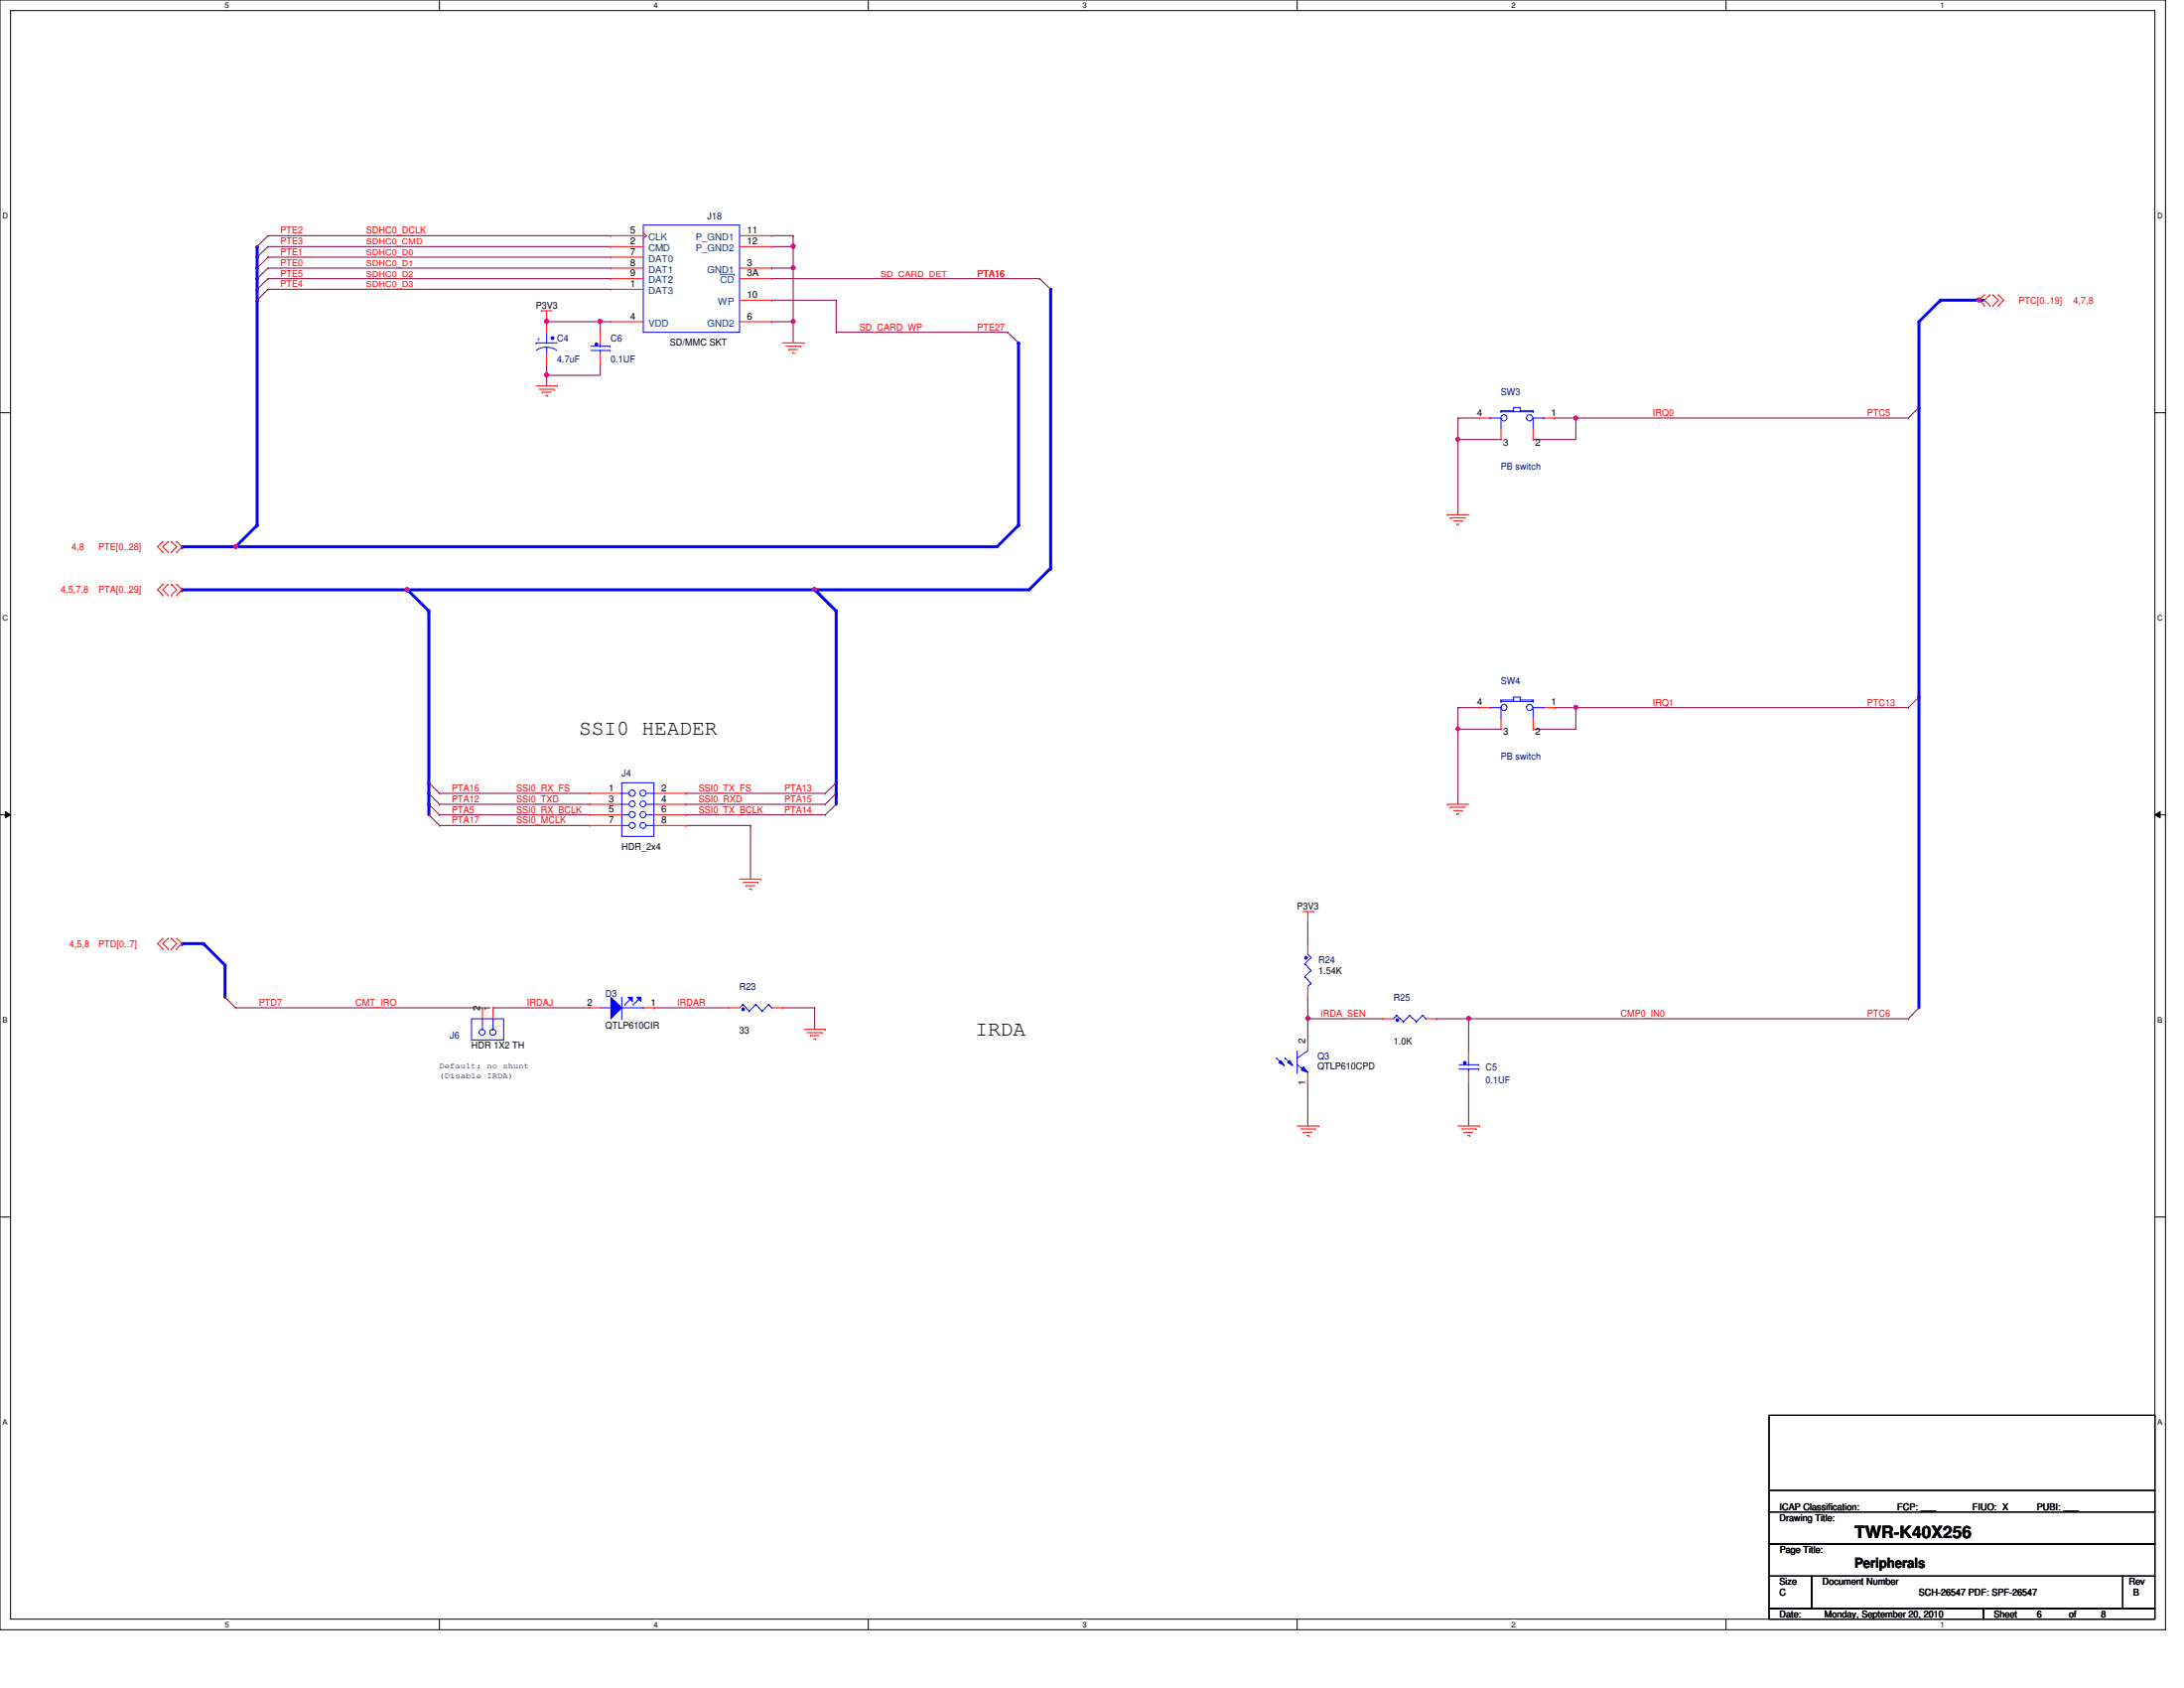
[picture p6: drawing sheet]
<svg xmlns="http://www.w3.org/2000/svg" width="279mm" height="216mm" viewBox="0 0 279 216" stroke-linecap="round" stroke-linejoin="round" font-family="sans-serif">
<path d="M0 0h277v208.4h-277zM1.4 1.4h274.3v205.7h-274.3z" fill="none" stroke="#000" stroke-width=".13"/>
<g fill="#fff">
<path d="M28.8 .1h.5v1.1h-.5z"/>
<path d="M28.8 207.2h.5v1.1h-.5z"/>
</g>
<path d="M56.2 0v1.4M56.2 207.1v1.3" fill="none" stroke="#000" stroke-width=".13"/>
<g fill="#fff">
<path d="M83.7 .1h.5v1.1h-.5z"/>
<path d="M83.7 207.2h.5v1.1h-.5z"/>
</g>
<path d="M111.1 0v1.4M111.1 207.1v1.3" fill="none" stroke="#000" stroke-width=".13"/>
<g fill="#fff">
<path d="M138.5 .1h.6v1.1h-.6z"/>
<path d="M138.5 207.2h.6v1.1h-.6z"/>
</g>
<path d="M165.9 0v1.4M165.9 207.1v1.3" fill="none" stroke="#000" stroke-width=".13"/>
<g fill="#fff">
<path d="M193.4 .1h.5v1.1h-.5z"/>
<path d="M193.4 207.2h.5v1.1h-.5z"/>
</g>
<path d="M220.8 0v1.4M220.8 207.1v1.3" fill="none" stroke="#000" stroke-width=".13"/>
<g fill="#fff">
<path d="M248.2 .1h.6v1.1h-.6z"/>
<path d="M248.2 207.2h.6v1.1h-.6z"/>
<path d="M.3 27.1h.8v1.1h-.8z"/>
<path d="M276 27.1h.7v1.1h-.7z"/>
<path d="M.3 78.5h.8v1.1h-.8z"/>
<path d="M276 78.5h.7v1.1h-.7z"/>
</g>
<path d="M0 52.8h1.4M275.7 52.8h1.3" fill="none" stroke="#000" stroke-width=".13"/>
<g fill="#fff">
<path d="M.3 129.9h.7v1.1h-.7z"/>
<path d="M276 129.9h.6v1.1h-.6z"/>
</g>
<path d="M0 104.2h1.4M.7 103.8l.7 .4-.7 .4zM275.7 104.2l.7-.4v.8zM275.7 104.2h1.3" fill="none" stroke="#000" stroke-width=".13"/>
<path d="M.7 103.8l.7 .4-.7 .4zM275.7 104.2l.7-.4v.8z" fill="#000"/>
<g fill="#fff">
<path d="M.3 181.4h.7v1.1h-.7z"/>
<path d="M276 181.4h.6v1.1h-.6z"/>
</g>
<path d="M0 155.7h1.4M275.7 155.7h1.3" fill="none" stroke="#000" stroke-width=".13"/>
<path d="M201.6 53.5h.1M201.6 53.5h42.5" fill="none" stroke="#800040" stroke-width=".13"/>
<circle cx="201.6" cy="53.5" r=".26" fill="#f0f"/>
<circle cx="201.6" cy="53.5" r=".26" fill="none" stroke="#f0f" stroke-width=".13"/>
<path d="M186.5 56.2h.1M186.5 56.2v9.6M196.1 56.2h.1M201.6 53.5h.1M201.6 53.5v2.7h-5.5" fill="none" stroke="#800040" stroke-width=".13"/>
<path d="M186.3 56h.4v.2v.2h-.2h-.2z" fill-rule="evenodd" fill="#f0f"/>
<path d="M186.3 56h.4v.2v.2h-.2h-.2z" fill="none" stroke="#f0f" stroke-width=".13"/>
<path d="M186.5 53.5h.1M186.5 53.5h2.8M198.9 53.5h.1M198.9 53.5h2.7M186.5 93.3h.1M186.5 93.3v9.6M196.1 93.3h.1M198.9 90.5h.1M198.9 90.5h2.7M201.6 90.5h.1M201.6 90.5v2.8h-5.5" fill="none" stroke="#800040" stroke-width=".13"/>
<path d="M186.3 93h.2l.2 .1v.3l-.2 .1-.2-.1z" fill-rule="evenodd" fill="#f0f"/>
<path d="M186.3 93h.2l.2 .1v.3l-.2 .1-.2-.1z" fill="none" stroke="#f0f" stroke-width=".13"/>
<path d="M186.5 90.5h.1M186.5 90.5h2.8M201.6 90.5h.1M201.6 90.5h42.5" fill="none" stroke="#800040" stroke-width=".13"/>
<circle cx="201.6" cy="90.5" r=".25" fill="#f0f"/>
<circle cx="201.6" cy="90.5" r=".25" fill="none" stroke="#f0f" stroke-width=".13"/>
<g fill="none" stroke="#800040" stroke-width=".13">
<path d="M34.3 32.9h.1M34.3 37h.1M34.3 32.9h43.8M34.3 37h43.8M69.9 46.6h.1M69.9 48h.1M69.9 46.6v2.8M186.5 56.2h.1M186.5 53.5h.1M186.5 56.2h5.5M186.5 53.5v2.7M186.5 93.3h.1"/>
<path d="M186.5 90.5h.1M186.5 90.5v2.8M186.5 93.3h5.5"/>
</g>
<path d="M69.7 47.8l.2-.1 .2 .1v.3l-.2 .1-.2-.1z" fill-rule="evenodd" fill="#f0f"/>
<path d="M69.7 47.8l.2-.1 .2 .1v.3l-.2 .1-.2-.1z" fill="none" stroke="#f0f" stroke-width=".13"/>
<path d="M34.3 31.5h.1M34.3 31.5h43.8M76.8 41.1h.1M76.8 41.1h1.3" fill="none" stroke="#800040" stroke-width=".13"/>
<path d="M76.6 40.9h.2l.2 .1-.1 .3-.1 .1-.2-.1z" fill-rule="evenodd" fill="#f0f"/>
<path d="M76.6 40.9h.2l.2 .1-.1 .3-.1 .1-.2-.1z" fill="none" stroke="#f0f" stroke-width=".13"/>
<path d="M34.3 34.3h.1M34.3 34.3h43.8M69.9 48h.1M69.9 41.1h.1M69.9 41.1h6.9M76.8 46.6h.1M76.8 41.1h.1M76.8 41.1v1.4M76.8 46.6v1.4h-6.9" fill="none" stroke="#800040" stroke-width=".13"/>
<path d="M69.7 40.9h.2l.2 .1v.3l-.2 .1-.2-.1z" fill-rule="evenodd" fill="#f0f"/>
<path d="M69.7 40.9h.2l.2 .1v.3l-.2 .1-.2-.1z" fill="none" stroke="#f0f" stroke-width=".13"/>
<path d="M32.9 67.2l-2.8 2.7" fill="none" stroke="#00f" stroke-width=".38"/>
<circle cx="32.9" cy="67.2" r=".19" fill="#00f"/>
<path d="M23.3 69.9h6.8" fill="none" stroke="#00f" stroke-width=".38"/>
<circle cx="23.3" cy="69.9" r=".19" fill="#00f"/>
<path d="M32.9 38.4v28.8" fill="none" stroke="#00f" stroke-width=".38"/>
<circle cx="32.9" cy="38.4" r=".19" fill="#00f"/>
<g fill="none" stroke="#800040" stroke-width=".13">
<path d="M34.3 30.1h.1M34.3 35.6h.1M34.3 30.1h43.8M34.3 35.6h43.8M98.7 38.4h.1M98.7 34.3h.1M98.7 31.5h.1M98.7 38.4h8.3M98.7 34.3h2.8M98.7 31.5h2.8M101.5 34.3h.1M101.5 34.3v9.6"/>
<path d="M107 38.4h.1M107 38.4v4.1M98.7 41.1h.1M98.7 41.1h2.8M101.5 41.1h.1M107 42.5h.1M107 42.5h21.9"/>
</g>
<circle cx="101.5" cy="41.1" r=".26" fill="#f0f"/>
<circle cx="101.5" cy="41.1" r=".26" fill="none" stroke="#f0f" stroke-width=".13"/>
<circle cx="101.5" cy="34.2" r=".26" fill="#f0f"/>
<circle cx="101.5" cy="34.2" r=".26" fill="none" stroke="#f0f" stroke-width=".13"/>
<g fill="none" stroke="#800040" stroke-width=".13">
<path d="M98.7 30.1h.1M98.7 30.1h2.8M101.5 30.1h.1M101.5 30.1v1.4M167.3 117.9h.1M167.3 117.9v2.8M30.1 128.9h.1M30.1 128.9h31.6M83.7 128.9h.1M83.7 128.9h9.6M100.1 128.9h.1M100.1 128.9h4.1"/>
<path d="M104.2 128.9h.1M104.2 128.9v2.8M167.3 127.6h.1M167.3 130.3h.1M167.3 127.6v5.4M183.8 130.3h.1M183.8 130.3h4.1"/>
</g>
<circle cx="167.3" cy="130.3" r=".26" fill="#f0f"/>
<circle cx="167.3" cy="130.3" r=".26" fill="none" stroke="#f0f" stroke-width=".13"/>
<path d="M167.3 130.3h.1M167.3 130.3h9.6M187.9 130.3h.1M187.9 130.3h56.2" fill="none" stroke="#800040" stroke-width=".13"/>
<circle cx="187.9" cy="130.3" r=".26" fill="#f0f"/>
<circle cx="187.9" cy="130.3" r=".26" fill="none" stroke="#f0f" stroke-width=".13"/>
<path d="M63.1 128.9h.1M63.1 128.9h12.3M187.9 138.5h.1M187.9 138.5v5.5" fill="none" stroke="#800040" stroke-width=".13"/>
<path d="M130.3 67.2l-2.7 2.7" fill="none" stroke="#00f" stroke-width=".38"/>
<circle cx="130.3" cy="67.2" r=".19" fill="#00f"/>
<path d="M130.3 43.9v23.3" fill="none" stroke="#00f" stroke-width=".38"/>
<circle cx="130.3" cy="43.9" r=".19" fill="#00f"/>
<path d="M30.1 69.9h97.5" fill="none" stroke="#00f" stroke-width=".38"/>
<circle cx="30.1" cy="69.9" r=".19" fill="#00f"/>
<circle cx="30.1" cy="69.9" r=".25" fill="#f0f"/>
<circle cx="30.1" cy="69.9" r=".25" fill="none" stroke="#f0f" stroke-width=".13"/>
<path d="M134.4 72.7l-2.7 2.7" fill="none" stroke="#00f" stroke-width=".38"/>
<circle cx="134.4" cy="72.7" r=".19" fill="#00f"/>
<path d="M104.2 75.4h27.5" fill="none" stroke="#00f" stroke-width=".38"/>
<circle cx="104.2" cy="75.4" r=".19" fill="#00f"/>
<path d="M104 75.2l.2-.1 .2 .2v.3h-.2h-.2z" fill-rule="evenodd" fill="#f0f"/>
<path d="M104 75.2l.2-.1 .2 .2v.3h-.2h-.2z" fill="none" stroke="#f0f" stroke-width=".13"/>
<path d="M52.1 75.4l2.8 2.7" fill="none" stroke="#00f" stroke-width=".38"/>
<circle cx="52.1" cy="75.4" r=".19" fill="#00f"/>
<path d="M54.9 78.1v22" fill="none" stroke="#00f" stroke-width=".38"/>
<circle cx="54.9" cy="78.1" r=".19" fill="#00f"/>
<path d="M104.2 75.4l2.8 2.7" fill="none" stroke="#00f" stroke-width=".38"/>
<circle cx="104.2" cy="75.4" r=".19" fill="#00f"/>
<path d="M107 78.1v22" fill="none" stroke="#00f" stroke-width=".38"/>
<circle cx="107" cy="78.1" r=".19" fill="#00f"/>
<path d="M107 100.1v1.4" fill="none" stroke="#00f" stroke-width=".38"/>
<circle cx="107" cy="100.1" r=".19" fill="#00f"/>
<path d="M107 101.5v1.4" fill="none" stroke="#00f" stroke-width=".38"/>
<circle cx="107" cy="101.5" r=".19" fill="#00f"/>
<path d="M54.9 102.9v1.3" fill="none" stroke="#00f" stroke-width=".38"/>
<circle cx="54.9" cy="102.9" r=".19" fill="#00f"/>
<path d="M54.9 100.1v1.4" fill="none" stroke="#00f" stroke-width=".38"/>
<circle cx="54.9" cy="100.1" r=".19" fill="#00f"/>
<g fill="none" stroke="#800040" stroke-width=".13">
<path d="M56.2 101.5h.1M56.2 102.9h.1M56.2 105.6h.1M56.2 101.5h19.2M56.2 102.9h19.2M56.2 105.6h19.2M87.8 101.5h.1M87.8 102.9h.1M87.8 104.2h.1M87.8 105.6h.1M87.8 101.5h17.8M87.8 102.9h17.8"/>
<path d="M87.8 105.6h8.2M87.8 104.2h17.8M96 105.6h.1M96 105.6v6.8"/>
</g>
<path d="M52.1 75.4h52.1" fill="none" stroke="#00f" stroke-width=".38"/>
<circle cx="52.1" cy="75.4" r=".19" fill="#00f"/>
<circle cx="52.1" cy="75.4" r=".26" fill="#f0f"/>
<circle cx="52.1" cy="75.4" r=".26" fill="none" stroke="#f0f" stroke-width=".13"/>
<path d="M134.4 37v35.7" fill="none" stroke="#00f" stroke-width=".38"/>
<circle cx="134.4" cy="37" r=".19" fill="#00f"/>
<path d="M23.3 75.4h28.8" fill="none" stroke="#00f" stroke-width=".38"/>
<circle cx="23.3" cy="75.4" r=".19" fill="#00f"/>
<path d="M32.9 31.5v1.4" fill="none" stroke="#00f" stroke-width=".38"/>
<circle cx="32.9" cy="31.5" r=".19" fill="#00f"/>
<path d="M32.9 32.9v1.4" fill="none" stroke="#00f" stroke-width=".38"/>
<circle cx="32.9" cy="32.9" r=".19" fill="#00f"/>
<path d="M32.9 34.3v1.3" fill="none" stroke="#00f" stroke-width=".38"/>
<circle cx="32.9" cy="34.3" r=".19" fill="#00f"/>
<path d="M32.9 35.6v1.4" fill="none" stroke="#00f" stroke-width=".38"/>
<circle cx="32.9" cy="35.6" r=".19" fill="#00f"/>
<path d="M32.9 37v1.4" fill="none" stroke="#00f" stroke-width=".38"/>
<circle cx="32.9" cy="37" r=".19" fill="#00f"/>
<path d="M101.5 31.5h.1M101.5 31.5v2.8" fill="none" stroke="#800040" stroke-width=".13"/>
<circle cx="101.5" cy="31.5" r=".26" fill="#f0f"/>
<circle cx="101.5" cy="31.5" r=".26" fill="none" stroke="#f0f" stroke-width=".13"/>
<path d="M98.7 35.6h.1M98.7 35.6h34.3" fill="none" stroke="#800040" stroke-width=".13"/>
<path d="M23.3 120.7h2.7" fill="none" stroke="#00f" stroke-width=".38"/>
<circle cx="23.3" cy="120.7" r=".19" fill="#00f"/>
<path d="M26 120.7l2.8 2.7" fill="none" stroke="#00f" stroke-width=".38"/>
<circle cx="26" cy="120.7" r=".19" fill="#00f"/>
<path d="M28.8 123.4v4.2" fill="none" stroke="#00f" stroke-width=".38"/>
<circle cx="28.8" cy="123.4" r=".19" fill="#00f"/>
<path d="M253.2 38.4h.5" fill="none" stroke="#00f" stroke-width=".38"/>
<circle cx="253.2" cy="38.4" r=".19" fill="#00f"/>
<circle cx="253.2" cy="38.4" r=".26" fill="#f0f"/>
<circle cx="253.2" cy="38.4" r=".26" fill="none" stroke="#f0f" stroke-width=".13"/>
<path d="M248.2 38.4h5" fill="none" stroke="#00f" stroke-width=".38"/>
<circle cx="248.2" cy="38.4" r=".19" fill="#00f"/>
<path d="M248.2 38.4l-2.7 2.7" fill="none" stroke="#00f" stroke-width=".38"/>
<circle cx="248.2" cy="38.4" r=".19" fill="#00f"/>
<path d="M245.5 41.1v11" fill="none" stroke="#00f" stroke-width=".38"/>
<circle cx="245.5" cy="41.1" r=".19" fill="#00f"/>
<path d="M245.5 89.2v39.7" fill="none" stroke="#00f" stroke-width=".38"/>
<circle cx="245.5" cy="89.2" r=".19" fill="#00f"/>
<path d="M245.5 52.1v37.1" fill="none" stroke="#00f" stroke-width=".38"/>
<circle cx="245.5" cy="52.1" r=".19" fill="#00f"/>
<path d="M56.2 104.2h.1M56.2 104.2h19.2M167.3 138.5h.1M167.3 138.5v5.5M187.9 130.3h.1M187.9 130.3v4.1" fill="none" stroke="#800040" stroke-width=".13"/>
<path d="M54.9 101.5v1.4" fill="none" stroke="#00f" stroke-width=".38"/>
<circle cx="54.9" cy="101.5" r=".19" fill="#00f"/>
<g fill="none" stroke="#f00" stroke-width=".13">
<path d="M69.3 39.8h.1M69.3 39.8h1.3M69.9 39.8v1.3M78.1 37h.1M78.1 31.5h.1M78.1 30.1h.1M78.1 32.9h.1M78.1 34.3h.1M78.1 35.6h.1M78.1 30.1h4.2M78.1 31.5h4.2M78.1 35.6h4.2"/>
<path d="M78.1 37h4.2M78.1 34.3h4.2M78.1 32.9h4.2M82.3 30.5h.1M82.3 29.8l.4 .3M82.7 30.1h.1M82.7 30.1l-.4 .4M94.6 30.1h4.1M94.6 31.5h4.1M94.6 38.4h4.1M94.6 35.6h4.1M94.6 34.3h4.1"/>
<path d="M98.7 30.1h.1M98.7 31.5h.1M98.7 38.4h.1M98.7 35.6h.1M98.7 34.3h.1M253.9 37.7h.1M253.9 39.1h.1M253.9 37.7l-.7 .7 .7 .7M254.6 39.1h.1M254.6 37.7h.1M254.6 37.7l-.7 .7 .7 .7M255 39.1h.1"/>
<path d="M255 37.7h.1M255 37.7l.7 .7-.7 .7M255.7 37.7h.1M255.7 39.1h.1M255.7 37.7l.6 .7-.6 .7M68.6 49.4h2.7M69 49.8h1.9M69.4 50.2h.1M69.4 50.2h1.1M69.8 50.6h.3M69.9 41.1h.1M70.1 50.6h.1"/>
<path d="M70.9 49.8h.1M71.3 49.4h.1M78.1 41.1h.1M78.1 41.1h4.2M94.6 41.1h4.1M98.7 41.1h.1M100.1 43.9h2.8M100.5 44.3h1.9M100.9 44.7h.1M100.9 44.7h1.1M101.3 45.1h.3M101.6 45.1h.1"/>
<path d="M102.4 44.3h.1M102.9 43.9h.1M20.8 69.3h.1M20.8 70.6h.1M20.8 74.7h.1M20.8 76.1h.1M20.8 69.3l-.6 .6 .6 .7M20.8 74.7l-.6 .7 .6 .7M21.5 70.6h.1M21.5 69.3h.1M21.5 76.1h.1M21.5 74.7h.1"/>
<path d="M21.5 69.3l-.7 .6 .7 .7M21.5 74.7l-.7 .7 .7 .7M21.9 70.6h.1M21.9 69.3h.1M21.9 76.1h.1M21.9 74.7h.1M21.9 69.3l.7 .6-.7 .7M21.9 74.7l.7 .7-.7 .7M22.6 69.3h.1M22.6 70.6h.1M22.6 74.7h.1M22.6 76.1h.1"/>
<path d="M22.6 69.3l.7 .6-.7 .7M22.6 74.7l.7 .7-.7 .7M185.2 65.8h.1M185.2 65.8h2.7M185.5 66.3h.1M185.5 66.3h2M186 66.6h1.1M186.4 67.1h.1M186.4 67.1h.2M187.1 66.6h.1M189.3 90.5h.1M189.3 90.5h1.3"/>
<path d="M192 93.3h.1M192 91.9v1.4M196.1 93.3h.1M196.1 91.9v1.4M197.5 90.5h1.4M198.9 90.5h.1M94.6 112.4h2.8M95 112.9h1.9M95.5 113.3h.1M95.5 113.3h1.1M95.8 113.7h.3M96.1 113.7h.1"/>
<path d="M96.9 112.9h.1M97.4 112.4h.1M166.6 116.6h1.4M167.3 117.9h.1M167.3 116.6v1.3M168 116.6h.1M185.2 102.9h.1M185.2 102.9h2.7M185.5 103.3h.1M185.5 103.3h2M186 103.7h1.1M186.4 104.1h.1"/>
<path d="M186.4 104.1h.2M187.1 103.7h.1M20.8 120h.1M20.8 121.4h.1M20.8 120l-.6 .7 .6 .7M21.5 121.4h.1M21.5 120h.1M21.5 120l-.7 .7 .7 .7M21.9 121.4h.1M21.9 120h.1M21.9 120l.7 .7-.7 .7M22.6 120h.1"/>
<path d="M22.6 121.4h.1M22.6 120l.7 .7-.7 .7M102.9 131.7h2.7M103.3 132.1h1.9M103.7 132.5h.1M103.7 132.5h1.1M104.1 132.9h.3M104.4 132.9h.1M105.2 132.1h.1M105.6 131.7h.1M165.9 144h2.8M166.4 144.4h1.9"/>
<path d="M166.8 144.8h.1M166.8 144.8h1.1M167.2 145.2h.3M167.5 145.2h.1M168.3 144.4h.1M168.7 144h.1M186.5 144h2.8M186.9 144.4h1.9M187.3 144.8h.1M187.3 144.8h1.1M187.7 145.2h.3M188 145.2h.1"/>
<path d="M188.8 144.4h.1M189.3 144h.1"/>
</g>
<g fill="none" stroke="#800040" stroke-width=".13">
<path d="M32.9 31.5h.1M32.9 32.9h.1M32.9 34.3h.1M32.9 35.6h.1M32.9 37h.1M32.9 38.4h.1M34.3 30.1l-1.4 1.4M34.3 31.5l-1.4 1.4M34.3 32.9l-1.4 1.4M34.3 34.3l-1.4 1.3M34.3 35.6l-1.4 1.4M34.3 37l-1.4 1.4"/>
<path d="M133 35.6h.1M133 35.6l1.4 1.4M128.9 42.5h.1M128.9 42.5l1.4 1.4M244.1 53.5h.1M245.5 52.1l-1.4 1.4M244.1 90.5h.1M245.5 89.2l-1.4 1.3M54.9 104.2h.1M54.9 101.5h.1M54.9 100.1h.1M54.9 102.9h.1"/>
<path d="M54.9 104.2l1.3 1.4M54.9 101.5l1.3 1.4M54.9 100.1l1.3 1.4M54.9 102.9l1.3 1.3M105.6 101.5h.1M105.6 102.9h.1M105.6 104.2h.1M107 100.1l-1.4 1.4M107 101.5l-1.4 1.4M107 102.9l-1.4 1.3M28.8 127.6h.1M28.8 127.6l1.3 1.3"/>
<path d="M244.1 130.3h.1M245.5 128.9l-1.4 1.4"/>
</g>
<path d="M226.3 193.4h49.4v4.1h-49.4zM226.3 197.5h49.4v4.1h-49.4zM226.3 181h49.4v12.4h-49.4zM226.3 190.6h49.4M275.7 190.6h.1M226.3 201.6h5.5v4.1h-5.5zM226.3 205.7h27.4v1.4h-27.4zM231.8 201.6h39.8v4.1h-39.8zM253.7 205.7h22v1.4h-22zM271.6 201.6h4.1v4.1h-4.1z" fill="none" stroke="#000" stroke-width=".13"/>
<g fill="none" stroke="#00f" stroke-width=".13">
<path d="M82.3 28.8h12.3v13.7h-12.3zM68.6 43.9h.1M68.6 43.9h2.7M69.9 45.3h.1M69.9 43.9h.1M69.9 44.4a2.12 2.12 0 0 0-1.3 .4M69.9 44.4a2.12 2.12 0 0 1 1.3 .4M69.9 42.5v1.4M69.9 44.4v.9M190.6 90.5h.1M190.6 90.5h1.4v1.4M192 89.7h.1"/>
<path d="M192 89.5h.1M192 89.7h4.1M192 89.5v.2M192 89.5h1.6M193.6 89.5h.1M193.6 89.2h.1M193.6 89.2v.3M193.6 89.2h.9M194.5 89.2h.1M194.5 89.5h.1M194.5 89.5h1.6M194.5 89.2v.3"/>
<path d="M196.1 89.5h.1M196.1 89.7h.1M196.1 89.5v.2M197.5 90.5h.1M197.5 90.5h-1.4v1.4"/>
<circle cx="192.4" cy="90.5" r=".39"/>
<circle cx="195.7" cy="90.5" r=".4"/>
</g>
<path d="M92.2 35.1h1.7M93.9 35.1h.1" fill="none" stroke="#004080" stroke-width=".13"/>
<path d="M70.5 43.1h.3v.3h-.1h-.2z" fill-rule="evenodd" fill="#00f"/>
<g fill="none" stroke="#00f" stroke-width=".13">
<path d="M70.5 43.1h.3v.3h-.1h-.2zM95 128.5h.1M95 128.5l-.4 .4M95 128.5l.8 .8M95.8 129.3h.1M96.7 128.5h.1M96.7 128.5l-.9 .8M96.7 128.5l.8 .8M97.5 129.3h.1M98.3 128.5h.1M98.3 128.5l-.8 .8M98.3 128.5l.4 .4"/>
<path d="M98.7 128.9h.1"/>
</g>
<path d="M69.9 41.1h.1M69.9 46.6h.1M69.9 41.1v1.4M69.9 45.3v1.3" fill="none" stroke="#f00" stroke-width=".13"/>
<path d="M94.9 129h.3v.2l-.1 .1-.2-.1z" fill-rule="evenodd" fill="#00f"/>
<g fill="none" stroke="#00f" stroke-width=".13">
<path d="M190.6 53.5h.1M190.6 53.5h1.4v1.4M192 52.7h.1M192 52.5h.1M192 52.7h4.1M192 52.5v.2M192 52.5h1.6M193.6 52.5h.1M193.6 52.1h.1M193.6 52.1v.4M193.6 52.1h.9M194.5 52.1h.1"/>
<path d="M194.5 52.5h.1M194.5 52.5h1.6M194.5 52.1v.4M196.1 52.5h.1M196.1 52.7h.1M196.1 52.5v.2M197.5 53.5h.1M197.5 53.5h-1.4v1.4M79.5 100.1h4.2v6.9h-4.2zM79.5 101.5h.1M79.5 102.9h.1M79.5 104.2h.1"/>
<path d="M79.5 105.6h.1M79.5 101.5h1M79.5 102.9h1M79.5 104.2h1M79.5 105.6h1M82.7 101.5h1M82.7 102.9h1M82.7 104.2h1M82.7 105.6h1M83.7 102.9h.1M83.7 101.5h.1M83.7 104.2h.1"/>
<path d="M83.7 105.6h.1M60.3 130.3h4.1v2.7h-4.1zM61.7 131.7h.1M61.7 130.3v1.4M63.1 131.7h.1M63.1 130.3v1.4M94.9 129h.3v.2l-.1 .1-.2-.1zM186.6 136.7h2.5M186.6 136.2h2.5M187.9 136.7h.1M187.9 136.7v.5M189.1 136.7h.1"/>
<path d="M189.1 136.2h.1"/>
<circle cx="192.4" cy="53.4" r=".39"/>
<circle cx="195.7" cy="53.4" r=".4"/>
<circle cx="80.9" cy="104.2" r=".4"/>
<circle cx="80.9" cy="101.4" r=".4"/>
<circle cx="80.9" cy="102.8" r=".39"/>
<circle cx="80.9" cy="105.6" r=".39"/>
<circle cx="82.2" cy="104.2" r=".39"/>
<circle cx="82.2" cy="101.4" r=".39"/>
<circle cx="82.3" cy="102.8" r=".38"/>
<circle cx="82.3" cy="105.6" r=".38"/>
<circle cx="61.7" cy="132" r=".38"/>
<circle cx="63.1" cy="132" r=".39"/>
</g>
<g fill="none" stroke="#f00" stroke-width=".13">
<path d="M189.3 53.5h.1M189.3 53.5h1.3M192 56.2h.1M192 54.9v1.3M196.1 56.2h.1M196.1 54.9v1.3M197.5 53.5h1.4M198.9 53.5h.1M75.4 101.5h.1M75.4 102.9h.1M75.4 104.2h.1M75.4 105.6h.1"/>
<path d="M75.4 101.5h4.1M75.4 102.9h4.1M75.4 104.2h4.1M75.4 105.6h4.1M83.7 101.5h4.1M83.7 102.9h4.1M83.7 104.2h4.1M83.7 105.6h4.1M87.8 101.5h.1M87.8 102.9h.1M87.8 104.2h.1M87.8 105.6h.1"/>
<path d="M61.7 128.9h.1M61.7 128.9v1.4M63.1 128.9h.1M63.1 128.9v1.4M93.3 128.9h.1M93.3 128.9h1.3M98.7 128.9h1.4M100.1 128.9h.1"/>
</g>
<path d="M187.3 135.8h.2v.3h-.1h-.1z" fill-rule="evenodd" fill="#00f"/>
<path d="M165.9 135.3h.1M165.9 137.2h.1M165.9 136.2l1.4 1M165.9 134.4v2.8M167.3 137.2h.1M167.3 134.4l-1.4 .9M187.3 135.8h.2v.3h-.1h-.1zM187.9 136.2h.1M187.9 135.8v.4" fill="none" stroke="#00f" stroke-width=".13"/>
<path d="M187.9 134.4h.1M187.9 138.5h.1M187.9 134.4v1.4M187.9 137.2v1.3" fill="none" stroke="#f00" stroke-width=".13"/>
<path d="M166.8 136.4l.5 .8-.8-.3z" fill="#00f"/>
<path d="M163.3 135.3h.1M163.3 135.3l.9 .9M164.4 135.3h.1M164.4 135.3l.9 .9M166.8 136.4l.5 .8-.8-.3z" fill="none" stroke="#00f" stroke-width=".13"/>
<path d="M163.6 135.9l.3-.3 .4 .7z" fill="#00f"/>
<path d="M163.6 135.9l.3-.3 .4 .7z" fill="none" stroke="#00f" stroke-width=".13"/>
<path d="M164.7 135.9l.3-.3 .4 .7z" fill="#00f"/>
<path d="M164.7 135.9l.3-.3 .4 .7z" fill="none" stroke="#00f" stroke-width=".13"/>
<path d="M167.3 138.5h.1M167.3 133h.1M167.3 133v1.4M167.3 137.2v1.3" fill="none" stroke="#f00" stroke-width=".13"/>
<path d="M78.1 127.6l1.4 1.3-1.4 1.4z" fill="#00f"/>
<path d="M78.1 127.6l1.4 1.3-1.4 1.4z" fill="none" stroke="#00f" stroke-width=".13"/>
<path d="M80.3 127.6h.6v.5z" fill="#00f"/>
<path d="M80.3 127.6h.6v.5z" fill="none" stroke="#00f" stroke-width=".13"/>
<path d="M81.4 127.6h.6v.5z" fill="#00f"/>
<g fill="none" stroke="#00f" stroke-width=".13">
<path d="M76.8 128.9h1.3M78.1 128.9h.1M79.5 130.3h.1M79.5 127.6v2.7M79.5 128.9h2.8M80 128.5h.1M80.6 127.8l-.6 .7M81 128.5h.1M81.4 127.6h.6v.5zM81.7 127.8l-.7 .7M82.3 128.9h.1M166.9 123.3h.1"/>
<path d="M166.9 124.9h.1M166.9 123.3l.8 .8M166.9 124.9l.8 .9M167.3 126.2h.1M167.3 122l.4 .5M167.7 122.5h.1M167.7 124.1h.1M167.7 125.8h.1M167.7 122.5l-.8 .8M167.7 124.1l-.8 .8M167.7 125.8l-.4 .4"/>
</g>
<path d="M75.4 128.9h.1M75.4 128.9h1.4M82.3 128.9h1.4M83.7 128.9h.1" fill="none" stroke="#f00" stroke-width=".13"/>
<path d="M167 122.4h.2v.2h-.2z" fill-rule="evenodd" fill="#00f"/>
<g fill="none" stroke="#00f" stroke-width=".13">
<path d="M167 122.4h.2v.2h-.2zM178.7 129.9h.1M178.7 129.9l-.4 .4M178.7 129.9l.8 .8M179.5 130.7h.1M180.3 129.9h.1M180.3 129.9l-.8 .8M180.3 129.9l.9 .8M181.2 130.7h.1M182 129.9h.1M182 129.9l-.8 .8M182 129.9l.4 .4"/>
<path d="M182.4 130.3h.1"/>
</g>
<path d="M167.3 120.7h.1M167.3 127.6h.1M167.3 120.7v1.3M167.3 126.2v1.4" fill="none" stroke="#f00" stroke-width=".13"/>
<path d="M178.6 130.3h.3v.3h-.3z" fill-rule="evenodd" fill="#00f"/>
<path d="M75.6 44.8h2.4M75.6 44.3h2.4M76.8 44.8h.1M76.8 44.8v.5M78 44.8h.1M78 44.3h.1M178.6 130.3h.3v.3h-.3z" fill="none" stroke="#00f" stroke-width=".13"/>
<path d="M176.9 130.3h.1M176.9 130.3h1.4M182.4 130.3h1.4M183.8 130.3h.1" fill="none" stroke="#f00" stroke-width=".13"/>
<path d="M76.2 43.9h.2v.3h-.1h-.1z" fill-rule="evenodd" fill="#00f"/>
<path d="M76.2 43.9h.2v.3h-.1h-.1zM76.8 44.3h.1M76.8 43.9v.4" fill="none" stroke="#00f" stroke-width=".13"/>
<path d="M76.8 42.5h.1M76.8 46.6h.1M76.8 42.5v1.4M76.8 45.3v1.3" fill="none" stroke="#f00" stroke-width=".13"/>
<circle cx="201.6" cy="53.5" r=".26" fill="#f0f"/>
<circle cx="201.6" cy="53.5" r=".26" fill="none" stroke="#f0f" stroke-width=".13"/>
<path d="M186.3 56h.4v.2v.2h-.2h-.2z" fill-rule="evenodd" fill="#f0f"/>
<path d="M186.3 56h.4v.2v.2h-.2h-.2z" fill="none" stroke="#f0f" stroke-width=".13"/>
<path d="M186.3 93h.2l.2 .1v.3l-.2 .1-.2-.1z" fill-rule="evenodd" fill="#f0f"/>
<path d="M186.3 93h.2l.2 .1v.3l-.2 .1-.2-.1z" fill="none" stroke="#f0f" stroke-width=".13"/>
<circle cx="201.6" cy="90.5" r=".25" fill="#f0f"/>
<circle cx="201.6" cy="90.5" r=".25" fill="none" stroke="#f0f" stroke-width=".13"/>
<path d="M69.7 47.8l.2-.1 .2 .1v.3l-.2 .1-.2-.1z" fill-rule="evenodd" fill="#f0f"/>
<path d="M69.7 47.8l.2-.1 .2 .1v.3l-.2 .1-.2-.1z" fill="none" stroke="#f0f" stroke-width=".13"/>
<path d="M76.6 40.9h.2l.2 .1-.1 .3-.1 .1-.2-.1z" fill-rule="evenodd" fill="#f0f"/>
<path d="M76.6 40.9h.2l.2 .1-.1 .3-.1 .1-.2-.1z" fill="none" stroke="#f0f" stroke-width=".13"/>
<path d="M69.7 40.9h.2l.2 .1v.3l-.2 .1-.2-.1z" fill-rule="evenodd" fill="#f0f"/>
<path d="M69.7 40.9h.2l.2 .1v.3l-.2 .1-.2-.1z" fill="none" stroke="#f0f" stroke-width=".13"/>
<circle cx="101.5" cy="41.1" r=".26" fill="#f0f"/>
<circle cx="101.5" cy="41.1" r=".26" fill="none" stroke="#f0f" stroke-width=".13"/>
<circle cx="101.5" cy="34.2" r=".26" fill="#f0f"/>
<circle cx="101.5" cy="34.2" r=".26" fill="none" stroke="#f0f" stroke-width=".13"/>
<circle cx="167.3" cy="130.3" r=".26" fill="#f0f"/>
<circle cx="167.3" cy="130.3" r=".26" fill="none" stroke="#f0f" stroke-width=".13"/>
<circle cx="187.9" cy="130.3" r=".26" fill="#f0f"/>
<circle cx="187.9" cy="130.3" r=".26" fill="none" stroke="#f0f" stroke-width=".13"/>
<circle cx="30.1" cy="69.9" r=".25" fill="#f0f"/>
<circle cx="30.1" cy="69.9" r=".25" fill="none" stroke="#f0f" stroke-width=".13"/>
<path d="M104 75.2l.2-.1 .2 .2v.3h-.2h-.2z" fill-rule="evenodd" fill="#f0f"/>
<path d="M104 75.2l.2-.1 .2 .2v.3h-.2h-.2z" fill="none" stroke="#f0f" stroke-width=".13"/>
<circle cx="52.1" cy="75.4" r=".26" fill="#f0f"/>
<circle cx="52.1" cy="75.4" r=".26" fill="none" stroke="#f0f" stroke-width=".13"/>
<circle cx="101.5" cy="31.5" r=".26" fill="#f0f"/>
<circle cx="101.5" cy="31.5" r=".26" fill="none" stroke="#f0f" stroke-width=".13"/>
<circle cx="253.2" cy="38.4" r=".26" fill="#f0f"/>
<circle cx="253.2" cy="38.4" r=".26" fill="none" stroke="#f0f" stroke-width=".13"/>
<g font-size="2.7">
<text x="74" y="94">SSI0 HEADER</text>
<text x="124.8" y="132.5">IRDA</text>
</g>
<text font-size="2.2" x="237.3" y="196.8">TWR-K40X256</text>
<text font-size="1.8" x="237.3" y="200.5">Peripherals</text>
<g font-size="1.2" fill="#f00">
<text x="35.9" y="29.9">PTE2</text>
<text x="46.9" y="29.9">SDHC0_DCLK</text>
<text x="35.9" y="32.6">PTE1</text>
<text x="35.9" y="31.3">PTE3</text>
<text x="35.9" y="34">PTE0</text>
<text x="35.9" y="35.4">PTE5</text>
<text x="125.1" y="35.4">PTA16</text>
<text x="35.9" y="36.7">PTE4</text>
<text x="258.3" y="38.9">PTC[0..19]</text>
<text x="265.3" y="38.9">4,7,8</text>
<text x="110" y="42.2">SD_CARD_WP</text>
<text x="125.1" y="42.2">PTE27</text>
<text x="211.5" y="53.2">IRQ0</text>
<text x="238.9" y="53.2">PTC5</text>
<text x="9.2" y="70.4">4,8</text>
<text x="12.6" y="70.4">PTE[0..28]</text>
<text x="7.8" y="75.9">4,5,7,8</text>
<text x="12.6" y="75.9">PTA[0..29]</text>
<text x="211.5" y="90.3">IRQ1</text>
<text x="238.9" y="90.3">PTC13</text>
<text x="57.8" y="101.2">PTA16</text>
<text x="66.1" y="101.2">SSI0_RX_FS</text>
<text x="89.4" y="101.2">SSI0_TX_FS</text>
<text x="100.4" y="101.2">PTA13</text>
<text x="57.8" y="102.6">PTA12</text>
<text x="57.8" y="104">PTA5</text>
<text x="57.8" y="105.3">PTA17</text>
<text x="66.1" y="105.3">SSI0_MCLK</text>
<text x="66.1" y="104">SSI0_RX_BCLK</text>
<text x="66.1" y="102.6">SSI0_TXD</text>
<text x="89.4" y="104">SSI0_TX_BCLK</text>
<text x="89.4" y="102.6">SSI0_RXD</text>
<text x="100.4" y="102.6">PTA15</text>
<text x="100.4" y="104">PTA14</text>
<text x="8.9" y="121.2">4,5,8</text>
<text x="12.6" y="121.2">PTD[0..7]</text>
<text x="33.1" y="128.7">PTD7</text>
<text x="45.5" y="128.7">CMT_IRO</text>
<text x="67.4" y="128.7">IRDAJ</text>
<text x="86.7" y="128.7">IRDAR</text>
<text x="169" y="130">IRDA_SEN</text>
<text x="207.3" y="130">CMP0_IN0</text>
<text x="238.9" y="130">PTC6</text>
</g>
<g font-size="1.2">
<text x="80.6" y="29.8">5</text>
<text x="95.6" y="29.8">11</text>
<text x="80.6" y="31.2">2</text>
<text x="80.6" y="32.6">7</text>
<text x="80.6" y="34">8</text>
<text x="80.6" y="35.3">9</text>
<text x="95.6" y="31.2">12</text>
<text x="95.6" y="35.3">3A</text>
<text x="95.6" y="34">3</text>
<text x="68.6" y="39.5">P3V3</text>
<text x="80.6" y="36.7">1</text>
<text x="80.6" y="40.9">4</text>
<text x="95.6" y="38.1">10</text>
<text x="95.6" y="40.9">6</text>
<text x="85.7" y="44.2">SD/MMC SKT</text>
<text x="189" y="53.2">4</text>
<text x="198.5" y="53.2">1</text>
<text x="192.3" y="57">3</text>
<text x="196.4" y="57">2</text>
<text x="189" y="90.2">4</text>
<text x="192.3" y="94">3</text>
<text x="196.4" y="94">2</text>
<text x="198.5" y="90.2">1</text>
<text x="77.9" y="101.2">1</text>
<text x="84.6" y="101.2">2</text>
<text x="77.9" y="102.6">3</text>
<text x="77.9" y="103.9">5</text>
<text x="77.9" y="105.3">7</text>
<text x="84.6" y="102.6">4</text>
<text x="84.6" y="103.9">6</text>
<text x="84.6" y="105.3">8</text>
<text x="79.5" y="108.7">HDR_2x4</text>
<text x="165.9" y="116.3">P3V3</text>
<text x="168.7" y="124.6">1.54K</text>
<text x="61.4" y="129.3" transform="rotate(-90 61.4 129.3)">2</text>
<text x="62.8" y="129.3" transform="rotate(-90 62.8 129.3)">1</text>
<text x="75.1" y="128.6">2</text>
<text x="77.5" y="131.6">QTLP610CIR</text>
<text x="83.3" y="128.6">1</text>
<text x="60.3" y="134.2">HDR 1X2 TH</text>
<text x="94.6" y="132.2">33</text>
<text x="167" y="133.4" transform="rotate(-90 167 133.4)">2</text>
<text x="168.6" y="136.8">QTLP610CPD</text>
<text x="178.3" y="133.6">1.0K</text>
<text x="167" y="138.8" transform="rotate(-90 167 138.8)">1</text>
<text x="227.7" y="194.5">Drawing Title:</text>
<text x="227.7" y="193.2">ICAP Classification:</text>
<text x="242.7" y="193.2">FCP: ___</text>
<text x="252.3" y="193.2">FIUO: X</text>
<text x="260.6" y="193.2">PUBI: ___</text>
<text x="227.7" y="202.7">Size</text>
<text x="227.7" y="198.6">Page Title:</text>
<text x="233.2" y="202.7">Document Number</text>
<text x="272.4" y="202.7">Rev</text>
<text x="227.7" y="206.9">Date:</text>
<text x="227.7" y="204.1">C</text>
<text x="233.4" y="206.9">Monday, September 20, 2010</text>
<text x="245.5" y="204.1">SCH-26547 PDF: SPF-26547</text>
<text x="255.1" y="206.9">Sheet</text>
<text x="260.6" y="206.9">6</text>
<text x="264.7" y="206.9">of</text>
<text x="268.8" y="206.9">8</text>
<text x="272.9" y="204.1">B</text>
</g>
<g font-size="1.2" fill="#000080">
<text x="90.5" y="28">J18</text>
<text x="71.3" y="43.6">C4</text>
<text x="71.3" y="46.4">4.7uF</text>
<text x="78.1" y="43.6">C6</text>
<text x="78.1" y="46.4">0.1UF</text>
<text x="192" y="50.5">SW3</text>
<text x="192" y="60.1">PB switch</text>
<text x="192" y="87.5">SW4</text>
<text x="79.5" y="99.3">J4</text>
<text x="192" y="97.2">PB switch</text>
<text x="168.7" y="123.2">R24</text>
<text x="77.5" y="127.5">D3</text>
<text x="94.6" y="126.6">R23</text>
<text x="178.3" y="128">R25</text>
<text x="57.6" y="132.8">J6</text>
<text x="168.6" y="135.6">Q3</text>
<text x="190.1" y="136.9">C5</text>
<text x="190.1" y="138.6">0.1UF</text>
</g>
<g font-size="1.2" fill="#004080">
<text x="83" y="32.1">CMD</text>
<text x="83" y="30.7">CLK</text>
<text x="83" y="33.5">DAT0</text>
<text x="83" y="34.9">DAT1</text>
<text x="89" y="30.7">P_GND1</text>
<text x="89" y="32.1">P_GND2</text>
<text x="90.5" y="34.9">GND1</text>
<text x="83" y="37.6">DAT3</text>
<text x="83" y="41.7">VDD</text>
<text x="83" y="36.2">DAT2</text>
<text x="90.5" y="41.7">GND2</text>
<text x="91.9" y="39">WP</text>
<text x="92.2" y="36.2">CD</text>
</g>
<text font-size="1.2" fill="#00f" x="68.6" y="43.6">+</text>
<g font-size="1.1" fill="#f00">
<text x="46.9" y="32.6">SDHC0_D0</text>
<text x="46.9" y="31.3">SDHC0_CMD</text>
<text x="46.9" y="34">SDHC0_D1</text>
<text x="46.9" y="35.4">SDHC0_D2</text>
<text x="112.7" y="35.4">SD_CARD_DET</text>
<text x="46.9" y="36.7">SDHC0_D3</text>
</g>
<g font-size="1.1">
<text x="56.2" y="136.7">Default: no shunt</text>
<text x="56.2" y="137.9">(Disable IRDA)</text>
</g>
<g font-size="1">
<text x="28.8" y="1">5</text>
<text x="83.7" y="1">4</text>
<text x="138.5" y="1">3</text>
<text x="193.4" y="1">2</text>
<text x="248.2" y="1">1</text>
<text x=".3" y="27.9">D</text>
<text x="276" y="27.9">D</text>
<text x=".3" y="79.4">C</text>
<text x="276" y="79.4">C</text>
<text x=".3" y="130.8">B</text>
<text x="276" y="130.8">B</text>
<text x=".3" y="182.2">A</text>
<text x="276" y="182.2">A</text>
<text x="28.8" y="208.1">5</text>
<text x="83.7" y="208.1">4</text>
<text x="138.5" y="208.1">3</text>
<text x="193.4" y="208.1">2</text>
<text x="248.2" y="208.1">1</text>
</g>
</svg>
